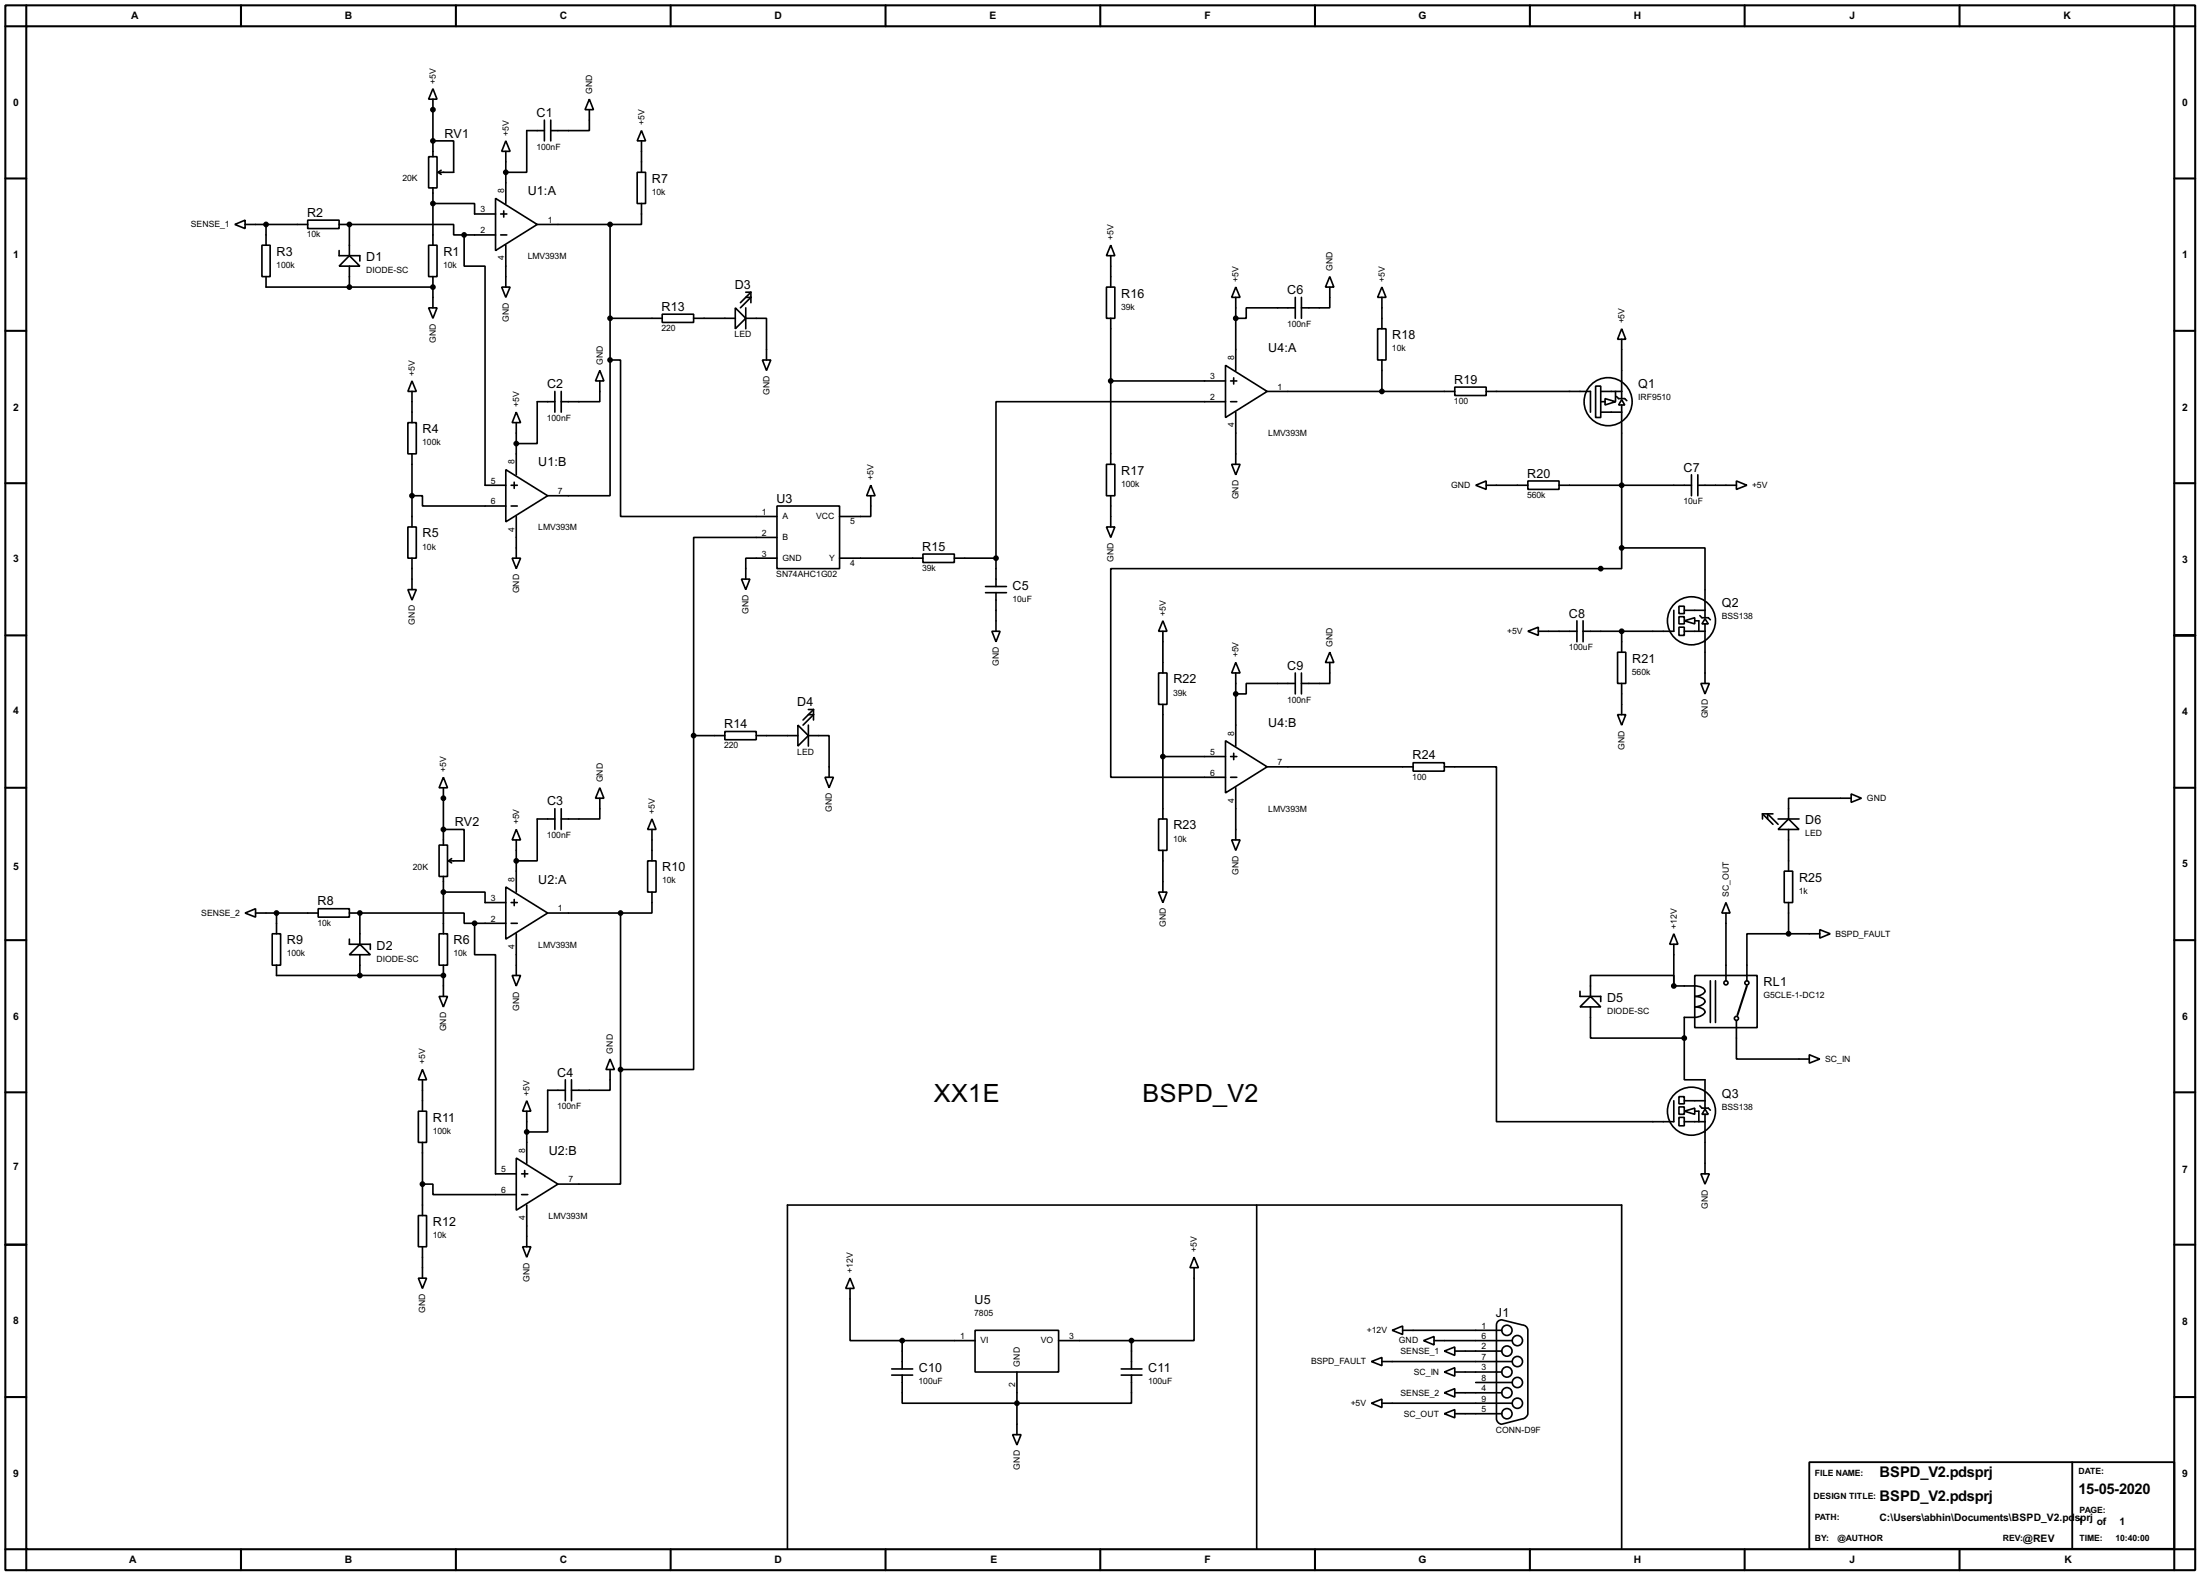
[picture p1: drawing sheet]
<svg xmlns="http://www.w3.org/2000/svg" width="536mm" height="383mm" viewBox="0 0 536 383" stroke-linecap="round" stroke-linejoin="round" font-family="sans-serif">
<g fill="none" stroke="#000" stroke-width=".5">
<path d="M1.3 1.3h533.4v381h-533.4zM6.4 6.4h523.2v370.8h-523.2zM6.4 1.3v5.1h-5.1M58.7 1.3v5.1M111.1 1.3v5.1M163.4 1.3v5.1M215.7 1.3v5.1M268 1.3v5.1M320.3 1.3v5.1M372.7 1.3v5.1M425 1.3v5.1M477.3 1.3v5.1"/>
<path d="M529.6 1.3v5.1h5.1M1.3 43.5h5.1M529.6 43.5h5.1M1.3 80.6h5.1M529.6 80.6h5.1M1.3 117.7h5.1M529.6 117.7h5.1M1.3 154.7h5.1M529.6 154.7h5.1M1.3 191.8h5.1M529.6 191.8h5.1M1.3 228.9h5.1"/>
<path d="M529.6 228.9h5.1M425.5 240.1l-2.3 7.1M1.3 266h5.1M529.6 266h5.1M1.3 303.1h5.1M529.6 303.1h5.1M1.3 340.2h5.1M529.6 340.2h5.1M1.3 377.2h5.1v5.1M58.7 377.2v5.1M111.1 377.2v5.1M163.4 377.2v5.1"/>
<path d="M215.7 377.2v5.1M268 377.2v5.1M320.3 377.2v5.1M372.7 377.2v5.1M425 377.2v5.1M477.3 377.2v5.1M534.7 377.2h-5.1v5.1"/>
</g>
<path d="M440.7 356h88.9v21.1h-88.9zM504.8 356v21.1" fill="none" stroke="#000" stroke-width=".45"/>
<g fill="none" stroke="#000" stroke-width=".4">
<path d="M104.4 38.2h2.1v7.6h-2.1zM105.5 21.6l1 2.6h-2.1zM105.5 34.3h5v7.7h-3.8M105.5 24.2v14M123.2 34.3l1.1 2.6h-2.1zM123.2 36.9v12.7M132.6 31.8h-4.3v10.2h-5.1M132.6 29.3v5M134.2 29.3v5M143.6 24.2l1 2.5h-2.1zM143.6 26.7v5.1h-9.4M156.3 31.8l1 2.5h-2.1z"/>
<path d="M156.3 34.3v7.7M57.2 54.7l2.5-1.1v2.1zM59.7 54.7h15.3M63.8 59.7h2v7.7h-2zM64.8 54.7v5M75 53.6h7.6v2.1h-7.6zM82.6 54.7h2.5M85.1 54.7h25.4v2.5h2.6M85.1 54.7v7.6M104.4 59.7h2.1v7.7h-2.1zM105.5 49.6h10.1v2.5h5.1M105.5 45.8v13.9"/>
<path d="M106.7 42l.8 .5M107.5 41.5l-.8 .5M113.1 57.2v7.6h5.1v53.4h5M113.1 57.2h7.6M120.7 48.3l10.2 6.4-10.2 6.3zM122 57.2h1.5M122 52.1h1.5M122.7 51.4v1.5M123.2 59.7v10.2M130.9 54.7h17.7M148.6 54.7v33M155.2 42h2.1v7.6h-2.1z"/>
<path d="M156.3 49.6v5.1h-7.7M270.6 59.7l1 2.6h-2.1zM64.8 67.4v2.5h40.7M82.6 61v1.3h5.1v1.3M85.1 62.3l2.6 2.5h-5.1zM85.1 64.8v5.1M104.4 75h2.1l-1 2.5zM105.5 67.4v7.6M122.2 69.9h2.1l-1.1 2.5zM148.6 77.5h12.7M161.3 76.5h7.7v2h-7.7zM169 77.5h10.1"/>
<path d="M179.1 75l2.6 2.5-2.6 2.6zM181.7 77.5h5v10.2M181.7 75v5.1M181.7 72.4h1.2l-2.5 2.6M181.7 71.2h1.2M182.9 71.2l-2.5 2.5M182.9 71.2v2.5M269.5 69.9h2.1v7.6h-2.1zM270.6 62.3v7.6M270.6 77.5v35.6M301 69.9l1.1 2.5h-2.1zM301 72.4v17.8"/>
<path d="M315.5 75h-11.9v2.5h-2.6M315.5 72.4v5.1M317 72.4v5.1M323.9 67.4l1 2.5h-2zM323.9 69.9v5.1h-6.9M336.6 69.9l1 2.5h-2zM336.6 72.4v7.7M100.4 92.8l1 2.5h-2zM100.4 95.3v7.6M135.2 97.8h-4.3v10.2h-5.1M135.2 95.3v5.1M136.7 95.3v5.1"/>
<path d="M146.1 90.2l1 2.6h-2zM146.1 92.8v5h-9.4M148.6 87.7v33h-15.2M148.6 87.7h2.6v38.1h38.1M185.7 87.7h2.1l-1.1 2.5zM270.6 92.8h27.9M298.5 89l10.2 6.3-10.2 6.4zM298.5 97.8h-55.9v38.1M299.8 92.8h1.5M299.8 97.8h1.5M300.5 92v1.5M308.7 95.3h45.7"/>
<path d="M335.6 80.1h2v7.6h-2zM336.6 87.7v7.6M354.4 94.3h7.6v2h-7.6zM362 95.3h25.4v5.1M388.7 94h1.2v7.7h-1.2zM389.9 95.3h5.1M389.9 97.8h1.1M391 97.1l2.5 .7-2.5 .8zM393.5 95.3v2.5M393.8 96.6l.5 .5h1.5l.5 .5M395 97.3l.8 1.3h-1.5zM395 80.1l1 2.5h-2z"/>
<path d="M395 82.6v14.5M395 98.6v4.1M99.4 102.9h2v7.6h-2zM100.4 110.5v17.8M123.2 114.4l10.2 6.3-10.2 6.4zM124.5 118.2h1.5M125.3 117.4v1.5M125.8 100.4l1 2.5h-2zM125.8 102.9v12.7M212.1 118.2l1.1 2.5h-2.1zM269.5 113.1h2.1v7.6h-2.1zM300 113.1h2.1l-1.1 2.5z"/>
<path d="M301 100.4v12.7M359.5 118.2l2.5-1.1v2.1zM362 118.2h10.2M372.2 117.1h7.6v2.1h-7.6zM379.8 118.2h32.2M389.9 100.4h5.1M395 102.9v30.5M412 115.6v5.1M413.6 118.2h9.4M413.6 115.6v5.1M423 117.1l2.5 1.1-2.5 1zM99.4 128.3h2v7.6h-2z"/>
<path d="M100.4 120.7h2.5v2.5h20.3M100.4 135.9v7.7M124.5 123.2h1.5M124.8 135.9h2l-1 2.6zM125.8 125.8v10.1M189.3 123.2h15.2v15.3h-15.2zM189.3 135.9h-7.6v5.1M189.3 130.9h-20.3v48.2M204.5 135.9h20.3M212.1 120.7v5.1h-7.6M224.8 134.9h7.7v2.1h-7.7zM232.5 135.9h10.1"/>
<path d="M242.6 135.9v6.9M269.5 128.3h2.1l-1 2.6zM270.6 120.7v7.6M395 133.4v5.1h-124.4v50.8h27.9M395 133.4h20.3v12.7M99.4 143.6h2l-1 2.5zM180.6 141h2.1l-1 2.6zM240.1 144.3h5.1M240.1 142.8h5.1M241.6 153.7h2l-1 2.6zM242.6 144.3v9.4M283.3 151.2l1 2.5h-2.1z"/>
<path d="M283.3 153.7v10.2M323.9 158.8l1 2.5h-2zM372.2 153.7l2.5-1v2zM374.7 153.7h9.4M384.1 151.2v5.1M385.6 151.2v5.1M394 158.8h2v7.6h-2zM395 153.7v5.1M407.7 148.6v5.1h-22.1M409 147.6h1.3v1.8h-1.3zM409 152.7h1.3v2h-1.3zM409 150.2h1.3v1.7h-1.3z"/>
<path d="M410.3 151.2l2.5-.8v1.5zM410.3 153.7h5M410.3 148.6h5M412.8 151.2h1v2.5M414.1 149.9l.5 .5h1.5l.5 .5M415.3 150.7l.8 1.2h-1.5zM415.3 146.4v4M415.3 151.9v14.5M169 179.1v81.3h-17.8M169 179.1h7.6M176.6 178.1h7.6v2h-7.6zM184.2 179.1h10.2"/>
<path d="M194.4 176.6l2.5 2.5-2.5 2.6zM196.9 179.1h5.1v10.2M196.9 176.6v5.1M196.9 174h1.3l-2.6 2.6M196.9 172.8h1.3M198.2 172.8l-2.6 2.5M198.2 172.8v2.5M282.2 163.9h2.1v7.6h-2.1zM283.3 171.5v27.9M301 161.3l1.1 2.6h-2.1zM301 163.9v17.8M315.5 166.4h-11.9v2.6h-2.6"/>
<path d="M315.5 163.9v5.1M317 163.9v5.1M323.9 161.3v5.1h-6.9M394 174h2l-1 2.6zM395 166.4v7.6M414.3 166.4h2.1l-1.1 2.6zM108 189.3l1 2.5h-2zM108 191.8v14M135.2 199.4h-4.3v10.2h-5.1M135.2 196.9v5.1M136.7 196.9v5.1M146.1 191.8l1 2.6h-2z"/>
<path d="M146.1 194.4v5h-9.4M158.8 199.4l1 2.6h-2zM201 189.3h2l-1 2.5zM282.2 199.4h2.1v7.7h-2.1zM283.3 184.2h15.2M298.5 180.4l10.2 6.3-10.2 6.4zM299.8 184.2h1.5M299.8 189.3h1.5M300.5 183.4v1.6M301 191.8v12.7M308.7 186.7h35.5M344.2 185.7h7.6v2.1h-7.6z"/>
<path d="M351.8 186.7h12.7v86.4h43.2v-5.1M429.3 198.2l2.6 2.5M429.3 198.2v1.2M429.3 198.2h2.6M430.6 199.4v-1.2l2.5 2.5M433.1 199.4h5.1M435.7 199.4l2.5 2.6h-5.1zM450.9 193.3l2.5 1.1-2.5 1zM450.9 194.4h-15.2v5M107 205.8h2v7.6h-2zM108 217.2h10.2v2.6h5M108 202h5.1v7.6h-3.8"/>
<path d="M108 213.4v14M109.3 209.6l.7 .5M110 209.1l-.7 .5M123.2 216l10.2 6.3-10.2 6.4zM124.5 219.8h1.5M125.3 219v1.5M125.8 202l1 2.5h-2zM125.8 204.5v12.7M157.8 209.6h2v7.6h-2zM158.8 217.2v5.1h-7.6M158.8 202v7.6M282.2 217.2h2.1l-1 2.6z"/>
<path d="M283.3 207.1v10.1M300 204.5h2.1l-1.1 2.6zM420.4 219.8l1 2.5h-2zM434.6 212.1h2.1v7.7h-2.1zM435.7 202v10.1M435.7 219.8v7.6M59.7 222.3l2.6-1v2zM62.3 222.3h15.2M66.3 227.4h2.1v7.6h-2.1zM67.4 235v2.5h40.6M67.4 222.3v5.1M77.5 221.3h7.6v2h-7.6z"/>
<path d="M85.1 228.7v1.2h5.1v1.3M85.1 222.3h2.6M87.7 229.9l2.5 2.6h-5.1zM87.7 222.3h25.4v2.5h2.5M87.7 222.3v7.6M87.7 232.5v5M107 227.4h2v7.6h-2zM108 235v7.6M115.6 224.8v7.7h5.1v53.3h5.1M115.6 224.8h7.6M124.5 224.8h1.5M124.8 237.5h2l-1 2.6z"/>
<path d="M125.8 227.4v10.1M133.4 222.3h17.8M151.2 222.3v38.1M407.7 227.4l1 2.5h-2zM407.7 229.9v10.2M412.8 237.5h15.2v12.7h-15.2zM416.6 238.8v10.2M417.9 238.8v10.2M420.4 222.3v16.5M435.7 227.4h-10.2v11.4M435.7 227.4h7.6M443.3 226.4l2.5 1-2.5 1z"/>
<path d="M107 242.6h2l-1 2.6zM148.6 257.9l1.1 2.5h-2.1zM384.9 241.4v1.2h5v1.3M387.4 242.6l2.5 2.6h-5zM387.4 245.2v7.6h22.9M407.7 240.1v-2.6h-20.3v5.1M407.7 240.1h5.7a1.98 1.98 0 0 1 1.9 1.3 2.65 2.65 0 0 1-2.5 1.2h.6a2.01 2.01 0 0 1 1.9 1.3 2.58 2.58 0 0 1-2.5 1.3h.6a2.01 2.01 0 0 1 1.9 1.2 2.66 2.66 0 0 1-2.5 1.3h-2.5v5.1M410.3 252.8v10.1h5v2.6M423 248.5v9.4h17.7M440.7 256.8l2.6 1.1-2.6 1zM101.9 270.6h2v7.6h-2zM102.9 260.4l1 2.5h-2z"/>
<path d="M102.9 262.9v7.7M102.9 278.2v17.8M128.3 268l1 2.6h-2zM128.3 270.6v12.7M137.7 265.5h-4.3v10.1h-5.1M137.7 262.9v5.1M139.2 262.9v5.1M148.6 260.4v5.1h-9.4M151.2 260.4v27.9h-15.3M409 267h1.3v1.8h-1.3zM409 272.1h1.3v2h-1.3zM409 269.5h1.3v1.8h-1.3z"/>
<path d="M410.3 270.6l2.5-.8v1.5zM410.3 273.1h5M410.3 268h5M412.8 270.6h1v2.5M414.1 269.3l.5 .5h1.5l.5 .5M415.3 270.1l.8 1.2h-1.5zM415.3 265.7v4.1M415.3 271.3v14.5M101.9 296h2v7.6h-2zM102.9 288.3h2.6v2.6h20.3M125.8 282l10.1 6.3-10.1 6.4zM127.1 290.9h1.5"/>
<path d="M127.1 285.8h1.5M127.8 285v1.6M128.3 293.4v10.2M306.1 293.4v83.8M414.3 285.8h2.1l-1.1 2.5zM101.9 311.2h2l-1 2.5zM102.9 303.6v7.6M127.3 303.6h2l-1 2.5zM207.1 311.2l1 2.5h-2.1zM207.1 313.7v12.7h12.7M290.9 306.1l1 2.6h-2zM290.9 308.7v17.7h-15.3"/>
<path d="M217.2 334.8h5.1M217.2 333.3h5.1M219.8 334.8v6.9h55.8v-6.9M219.8 326.4v6.9M219.8 326.4h17.7M237.5 323.9h20.4v10.2h-20.4zM247.7 334.1v15.2M257.9 326.4h17.7M273.1 334.8h5.1M273.1 333.3h5.1M275.6 326.4v6.9M334.1 331.5l2.5-1v2z"/>
<path d="M336.6 331.5h31.8M339.1 323.9l2.6-1v2zM341.7 323.9h24.1M346.8 326.4l2.5-1v2.1zM349.3 326.4h19.1M351.8 329l2.6-1v2zM351.8 334.1l2.6-1.1v2.1zM351.8 339.1l2.6-1v2.1zM354.4 329h11.4M354.4 334.1h11.4M354.4 339.1h11.4M359.5 336.6h8.9"/>
<path d="M364.7 321.8l.7-.4h.4l5.1 1.2a1.36 1.36 0 0 1 1.3 1.3v20.3a1.58 1.58 0 0 1-1.3 1.3l-5.1 1.3a1.38 1.38 0 0 1-1.3-1.3v-22.9zM246.7 349.3h2l-1 2.5zM334.1 341.7l2.5-1v2zM336.6 341.7h31.8M351.8 344.2l2.6-1v2zM354.4 344.2h11.4M191.8 377.2v-83.8h203.2v83.8"/>
<circle cx="391.7" cy="97.8" r="5.9"/>
<circle cx="412" cy="151.2" r="5.9"/>
<circle cx="420.4" cy="239.3" r=".5"/>
<circle cx="425.5" cy="239.3" r=".5"/>
<circle cx="422.9" cy="248" r=".5"/>
<circle cx="412" cy="270.6" r="5.9"/>
<circle cx="367" cy="329" r="1.25"/>
<circle cx="367" cy="323.9" r="1.25"/>
<circle cx="367" cy="334.1" r="1.25"/>
<circle cx="367" cy="339.1" r="1.25"/>
<circle cx="369.6" cy="326.4" r="1.25"/>
<circle cx="369.6" cy="336.6" r="1.25"/>
<circle cx="369.6" cy="331.5" r="1.25"/>
<circle cx="367" cy="344.2" r="1.25"/>
<circle cx="369.6" cy="341.7" r="1.25"/>
</g>
<g fill="#000">
<circle cx="105.5" cy="34.3" r=".2"/>
<circle cx="105.5" cy="26.7" r=".2"/>
<circle cx="85.1" cy="54.7" r=".2"/>
<circle cx="105.5" cy="49.6" r=".2"/>
<circle cx="105.5" cy="69.9" r=".2"/>
<circle cx="108" cy="194.4" r=".2"/>
<circle cx="108" cy="217.2" r=".2"/>
<circle cx="108" cy="202" r=".2"/>
<circle cx="87.7" cy="222.3" r=".2"/>
<circle cx="108" cy="237.5" r=".2"/>
</g>
<g fill="#000" stroke="#000" stroke-width=".4">
<circle cx="105.4" cy="26.7" r=".5"/>
<circle cx="105.4" cy="34.3" r=".5"/>
<circle cx="64.8" cy="54.7" r=".5"/>
<circle cx="85.1" cy="54.7" r=".5"/>
<circle cx="105.4" cy="49.6" r=".5"/>
<circle cx="113" cy="57.2" r=".5"/>
<circle cx="123.2" cy="42" r=".5"/>
<circle cx="148.6" cy="54.7" r=".5"/>
<circle cx="85.1" cy="69.9" r=".5"/>
<circle cx="105.4" cy="69.9" r=".5"/>
<circle cx="148.6" cy="77.5" r=".5"/>
<circle cx="301" cy="77.5" r=".5"/>
<circle cx="148.6" cy="87.7" r=".5"/>
<circle cx="270.5" cy="92.8" r=".5"/>
<circle cx="336.6" cy="95.3" r=".5"/>
<circle cx="125.7" cy="108" r=".5"/>
<circle cx="395" cy="118.2" r=".5"/>
<circle cx="100.3" cy="120.7" r=".5"/>
<circle cx="242.6" cy="135.9" r=".5"/>
<circle cx="389.9" cy="138.5" r=".5"/>
<circle cx="395" cy="133.4" r=".5"/>
<circle cx="395" cy="153.7" r=".5"/>
<circle cx="168.9" cy="179.1" r=".5"/>
<circle cx="301" cy="169" r=".5"/>
<circle cx="108" cy="194.4" r=".5"/>
<circle cx="283.2" cy="184.2" r=".5"/>
<circle cx="108" cy="202" r=".5"/>
<circle cx="108" cy="217.2" r=".5"/>
<circle cx="125.7" cy="209.6" r=".5"/>
<circle cx="67.3" cy="222.3" r=".5"/>
<circle cx="87.6" cy="237.5" r=".5"/>
<circle cx="87.6" cy="222.3" r=".5"/>
<circle cx="108" cy="237.5" r=".5"/>
<circle cx="115.6" cy="224.8" r=".5"/>
<circle cx="151.1" cy="222.3" r=".5"/>
<circle cx="435.6" cy="227.4" r=".5"/>
<circle cx="407.7" cy="240.1" r=".5"/>
<circle cx="410.2" cy="252.8" r=".5"/>
<circle cx="128.3" cy="275.6" r=".5"/>
<circle cx="151.1" cy="260.4" r=".5"/>
<circle cx="102.9" cy="288.3" r=".5"/>
<circle cx="219.7" cy="326.4" r=".5"/>
<circle cx="275.6" cy="326.4" r=".5"/>
<circle cx="247.7" cy="341.7" r=".5"/>
</g>
<g font-size="6.9">
<text x="227.5" y="268.4">XX1E</text>
<text x="278.3" y="268.4">BSPD_V2</text>
</g>
<g font-size="4">
<text x="457.8" y="359.6">BSPD_V2.pdsprj</text>
<text x="457.8" y="365.4">BSPD_V2.pdsprj</text>
<text x="506.3" y="363.7">15-05-2020</text>
</g>
<g font-size="3.4">
<text x="130.7" y="28.5">C1</text>
<text x="108.3" y="33.5">RV1</text>
<text x="128.6" y="47.5">U1:A</text>
<text x="158.8" y="44.5">R7</text>
<text x="74.8" y="52.8">R2</text>
<text x="67.4" y="62.2">R3</text>
<text x="89.2" y="63.5">D1</text>
<text x="108" y="62.2">R1</text>
<text x="179" y="70.4">D3</text>
<text x="313.6" y="71.6">C6</text>
<text x="161.2" y="75.7">R13</text>
<text x="273.1" y="72.5">R16</text>
<text x="339.1" y="82.6">R18</text>
<text x="308.9" y="85.6">U4:A</text>
<text x="133.3" y="94.5">C2</text>
<text x="354.2" y="93.5">R19</text>
<text x="399.1" y="94.5">Q1</text>
<text x="102.9" y="105.5">R4</text>
<text x="131.1" y="113.6">U1:B</text>
<text x="273.1" y="115.6">R17</text>
<text x="372" y="116.3">R20</text>
<text x="410.1" y="114.8">C7</text>
<text x="189.1" y="122.4">U3</text>
<text x="102.9" y="130.9">R5</text>
<text x="224.7" y="134.1">R15</text>
<text x="246.7" y="143.6">C5</text>
<text x="419.4" y="147.9">Q2</text>
<text x="382.2" y="150.3">C8</text>
<text x="397.6" y="161.4">R21</text>
<text x="285.8" y="166.4">R22</text>
<text x="313.6" y="163">C9</text>
<text x="194.2" y="172">D4</text>
<text x="176.4" y="177.3">R14</text>
<text x="308.9" y="177.1">U4:B</text>
<text x="344.1" y="184.9">R24</text>
<text x="133.3" y="196.1">C3</text>
<text x="110.8" y="201.2">RV2</text>
<text x="285.8" y="202">R23</text>
<text x="439.7" y="200.7">D6</text>
<text x="131.1" y="215.2">U2:A</text>
<text x="161.3" y="212.2">R10</text>
<text x="438.2" y="214.7">R25</text>
<text x="77.4" y="220.5">R8</text>
<text x="69.9" y="229.9">R9</text>
<text x="91.7" y="231.2">D2</text>
<text x="110.5" y="229.9">R6</text>
<text x="391.5" y="243.9">D5</text>
<text x="429.6" y="240.1">RL1</text>
<text x="135.8" y="262.1">C4</text>
<text x="419.4" y="267.3">Q3</text>
<text x="105.5" y="273.1">R11</text>
<text x="133.7" y="281.2">U2:B</text>
<text x="105.5" y="298.5">R12</text>
<text x="237.4" y="317.6">U5</text>
<text x="364.4" y="320.6">J1</text>
<text x="223.8" y="334.1">C10</text>
<text x="279.7" y="334.1">C11</text>
</g>
<g font-size="2.8">
<text x="31.9" y="4.7">A</text>
<text x="84" y="4.7">B</text>
<text x="136.3" y="4.7">C</text>
<text x="188.6" y="4.7">D</text>
<text x="241" y="4.7">E</text>
<text x="293.4" y="4.7">F</text>
<text x="345.5" y="4.7">G</text>
<text x="397.9" y="4.7">H</text>
<text x="450.5" y="4.7">J</text>
<text x="502.6" y="4.7">K</text>
<text x="3.2" y="25.8">0</text>
<text x="531.5" y="25.8">0</text>
<text x="3.2" y="62.8">1</text>
<text x="531.5" y="62.8">1</text>
<text x="3.2" y="100">2</text>
<text x="531.5" y="100">2</text>
<text x="3.2" y="136.8">3</text>
<text x="531.5" y="137">3</text>
<text x="3.2" y="173.9">4</text>
<text x="531.5" y="174.1">4</text>
<text x="3.2" y="211.7">5</text>
<text x="531.5" y="211.2">5</text>
<text x="3.2" y="248.3">6</text>
<text x="531.5" y="248.3">6</text>
<text x="3.2" y="284.9">7</text>
<text x="531.5" y="285.6">7</text>
<text x="3.2" y="322.5">8</text>
<text x="531.5" y="322.7">8</text>
<text x="3.2" y="359.6">9</text>
<text x="531.5" y="359.6">9</text>
<text x="457.8" y="370.3">C:\Users\abhin\Documents\BSPD_V2.pd</text>
<text x="505.4" y="370.3">sprj</text>
<text x="506.1" y="371.4">1</text>
<text x="510.7" y="371.4">of</text>
<text x="516.3" y="371.4">1</text>
<text x="492.8" y="375.4">@REV</text>
<text x="31.4" y="380.6">A</text>
<text x="84" y="380.6">B</text>
<text x="136.3" y="380.6">C</text>
<text x="188.6" y="380.6">D</text>
<text x="241.3" y="380.6">E</text>
<text x="293.4" y="380.6">F</text>
<text x="345.5" y="380.6">G</text>
<text x="397.9" y="380.6">H</text>
<text x="450.5" y="380.6">J</text>
<text x="502.8" y="380.6">K</text>
</g>
<g font-size="2.4">
<text x="106.2" y="20.4" transform="rotate(-90 106.2 20.4)">+5V</text>
<text x="144.3" y="22.9" transform="rotate(-90 144.3 22.9)">GND</text>
<text x="123.9" y="33.1" transform="rotate(-90 123.9 33.1)">+5V</text>
<text x="157" y="30.5" transform="rotate(-90 157 30.5)">+5V</text>
<text x="130.7" y="36.4">100nF</text>
<text x="98" y="44.1">20K</text>
<text x="122.8" y="47" transform="rotate(-90 122.8 47)">8</text>
<text x="158.8" y="47.4">10k</text>
<text x="117" y="51.7">3</text>
<text x="46.5" y="55.4">SENSE_1</text>
<text x="74.8" y="57.8">10k</text>
<text x="117" y="56.8">2</text>
<text x="133.4" y="54.3">1</text>
<text x="271.3" y="58.4" transform="rotate(-90 271.3 58.4)">+5V</text>
<text x="67.3" y="65.3">100k</text>
<text x="107.9" y="65.3">10k</text>
<text x="122.8" y="63.4" transform="rotate(-90 122.8 63.4)">4</text>
<text x="128.5" y="63.1">LMV393M</text>
<text x="89.2" y="66.5">DIODE-SC</text>
<text x="301.7" y="68.6" transform="rotate(-90 301.7 68.6)">+5V</text>
<text x="324.6" y="66" transform="rotate(-90 324.6 66)">GND</text>
<text x="337.3" y="68.6" transform="rotate(-90 337.3 68.6)">+5V</text>
<text x="273.1" y="75.4">39k</text>
<text x="106.2" y="83.5" transform="rotate(-90 106.2 83.5)">GND</text>
<text x="123.9" y="78.4" transform="rotate(-90 123.9 78.4)">GND</text>
<text x="161.1" y="80.6">220</text>
<text x="178.9" y="82.2">LED</text>
<text x="313.5" y="79.6">100nF</text>
<text x="395.7" y="78.8" transform="rotate(-90 395.7 78.8)">+5V</text>
<text x="146.8" y="88.9" transform="rotate(-90 146.8 88.9)">GND</text>
<text x="300.6" y="87.7" transform="rotate(-90 300.6 87.7)">8</text>
<text x="339.1" y="85.6">10k</text>
<text x="101.1" y="91.5" transform="rotate(-90 101.1 91.5)">+5V</text>
<text x="294.8" y="92.4">3</text>
<text x="311.2" y="94.9">1</text>
<text x="126.5" y="99.1" transform="rotate(-90 126.5 99.1)">+5V</text>
<text x="187.4" y="96.2" transform="rotate(-90 187.4 96.2)">GND</text>
<text x="294.8" y="97.4">2</text>
<text x="354.2" y="98.4">100</text>
<text x="399" y="97.5">IRF9510</text>
<text x="133.2" y="102.4">100nF</text>
<text x="300.6" y="104.1" transform="rotate(-90 300.6 104.1)">4</text>
<text x="308.9" y="106.3">LMV393M</text>
<text x="102.9" y="108.4">100k</text>
<text x="125.4" y="113" transform="rotate(-90 125.4 113)">8</text>
<text x="119.6" y="117.8">5</text>
<text x="212.8" y="116.8" transform="rotate(-90 212.8 116.8)">+5V</text>
<text x="273.1" y="118.5">100k</text>
<text x="353.4" y="118.9">GND</text>
<text x="426.8" y="118.9">+5V</text>
<text x="119.6" y="122.8">6</text>
<text x="135.9" y="120.3">7</text>
<text x="185.6" y="125.4">1</text>
<text x="301.7" y="121.6" transform="rotate(-90 301.7 121.6)">GND</text>
<text x="372" y="121.3">560k</text>
<text x="410.1" y="122.8">10uF</text>
<text x="125.4" y="129.5" transform="rotate(-90 125.4 129.5)">4</text>
<text x="131.1" y="129.1">LMV393M</text>
<text x="185.6" y="130.5">2</text>
<text x="190.6" y="126.4">A</text>
<text x="190.6" y="131.6">B</text>
<text x="198.8" y="126.4">VCC</text>
<text x="207.1" y="127.7">5</text>
<text x="102.9" y="133.8">10k</text>
<text x="185.6" y="135.5">3</text>
<text x="190.6" y="136.6">GND</text>
<text x="201.9" y="136.6">Y</text>
<text x="207.1" y="137.8">4</text>
<text x="271.3" y="136.8" transform="rotate(-90 271.3 136.8)">GND</text>
<text x="189.1" y="140.5">SN74AHC1G02</text>
<text x="224.6" y="139">39k</text>
<text x="126.5" y="144.5" transform="rotate(-90 126.5 144.5)">GND</text>
<text x="182.4" y="149.5" transform="rotate(-90 182.4 149.5)">GND</text>
<text x="246.6" y="146.5">10uF</text>
<text x="284" y="149.9" transform="rotate(-90 284 149.9)">+5V</text>
<text x="101.1" y="152.1" transform="rotate(-90 101.1 152.1)">GND</text>
<text x="367.1" y="154.4">+5V</text>
<text x="419.4" y="150.8">BSS138</text>
<text x="301.7" y="160.1" transform="rotate(-90 301.7 160.1)">+5V</text>
<text x="324.6" y="157.5" transform="rotate(-90 324.6 157.5)">GND</text>
<text x="382.1" y="158.4">100uF</text>
<text x="243.3" y="162.2" transform="rotate(-90 243.3 162.2)">GND</text>
<text x="397.5" y="164.3">560k</text>
<text x="285.8" y="169.3">39k</text>
<text x="313.5" y="171.1">100nF</text>
<text x="300.6" y="179.1" transform="rotate(-90 300.6 179.1)">8</text>
<text x="416" y="174.9" transform="rotate(-90 416 174.9)">GND</text>
<text x="176.4" y="182.2">220</text>
<text x="194.2" y="183.8">LED</text>
<text x="294.8" y="183.8">5</text>
<text x="395.7" y="182.6" transform="rotate(-90 395.7 182.6)">GND</text>
<text x="108.7" y="188" transform="rotate(-90 108.7 188)">+5V</text>
<text x="146.8" y="190.5" transform="rotate(-90 146.8 190.5)">GND</text>
<text x="294.8" y="188.9">6</text>
<text x="311.2" y="186.3">7</text>
<text x="344" y="189.9">100</text>
<text x="202.7" y="197.8" transform="rotate(-90 202.7 197.8)">GND</text>
<text x="300.6" y="195.5" transform="rotate(-90 300.6 195.5)">4</text>
<text x="308.9" y="197.7">LMV393M</text>
<text x="454.7" y="195.1">GND</text>
<text x="126.4" y="200.7" transform="rotate(-90 126.4 200.7)">+5V</text>
<text x="159.5" y="198.2" transform="rotate(-90 159.5 198.2)">+5V</text>
<text x="439.7" y="203.7">LED</text>
<text x="133.2" y="204.1">100nF</text>
<text x="285.8" y="205">10k</text>
<text x="100.6" y="211.7">20K</text>
<text x="125.4" y="214.7" transform="rotate(-90 125.4 214.7)">8</text>
<text x="161.3" y="215.1">10k</text>
<text x="301.7" y="213" transform="rotate(-90 301.7 213)">GND</text>
<text x="119.6" y="219.4">3</text>
<text x="135.9" y="221.9">1</text>
<text x="421.1" y="218.4" transform="rotate(-90 421.1 218.4)">SC_OUT</text>
<text x="438.1" y="217.7">1k</text>
<text x="49" y="223">SENSE_2</text>
<text x="77.3" y="225.4">10k</text>
<text x="119.6" y="224.4">2</text>
<text x="284" y="225.7" transform="rotate(-90 284 225.7)">GND</text>
<text x="408.4" y="226.1" transform="rotate(-90 408.4 226.1)">+12V</text>
<text x="69.9" y="232.9">100k</text>
<text x="110.5" y="232.9">10k</text>
<text x="125.3" y="231.1" transform="rotate(-90 125.3 231.1)">4</text>
<text x="131.1" y="230.8">LMV393M</text>
<text x="447.1" y="228.1">BSPD_FAULT</text>
<text x="91.7" y="234.2">DIODE-SC</text>
<text x="429.5" y="243.1">G5CLE-1-DC12</text>
<text x="108.7" y="251.1" transform="rotate(-90 108.7 251.1)">GND</text>
<text x="126.5" y="246.1" transform="rotate(-90 126.5 246.1)">GND</text>
<text x="391.4" y="246.9">DIODE-SC</text>
<text x="149.3" y="256.5" transform="rotate(-90 149.3 256.5)">GND</text>
<text x="103.6" y="259.1" transform="rotate(-90 103.6 259.1)">+5V</text>
<text x="444.6" y="258.6">SC_IN</text>
<text x="129" y="266.7" transform="rotate(-90 129 266.7)">+5V</text>
<text x="135.7" y="270.1">100nF</text>
<text x="419.4" y="270.2">BSS138</text>
<text x="105.4" y="276.1">100k</text>
<text x="127.9" y="280.7" transform="rotate(-90 127.9 280.7)">8</text>
<text x="122.1" y="285.4">5</text>
<text x="138.5" y="287.9">7</text>
<text x="122.1" y="290.5">6</text>
<text x="127.9" y="297.1" transform="rotate(-90 127.9 297.1)">4</text>
<text x="133.6" y="296.8">LMV393M</text>
<text x="416" y="294.3" transform="rotate(-90 416 294.3)">GND</text>
<text x="105.4" y="301.5">10k</text>
<text x="291.6" y="304.9" transform="rotate(-90 291.6 304.9)">+5V</text>
<text x="207.8" y="309.9" transform="rotate(-90 207.8 309.9)">+12V</text>
<text x="129" y="312.1" transform="rotate(-90 129 312.1)">GND</text>
<text x="103.6" y="319.7" transform="rotate(-90 103.6 319.7)">GND</text>
<text x="237.3" y="320.5">7805</text>
<text x="360.9" y="323.5">1</text>
<text x="233.9" y="326">1</text>
<text x="238.8" y="327.1">VI</text>
<text x="253.5" y="327.1">VO</text>
<text x="260.4" y="326">3</text>
<text x="333" y="324.6">+12V</text>
<text x="340.7" y="327.1">GND</text>
<text x="341.1" y="329.7">SENSE_1</text>
<text x="360.9" y="326">6</text>
<text x="360.9" y="328.6">2</text>
<text x="248.4" y="332.7" transform="rotate(-90 248.4 332.7)">GND</text>
<text x="319.3" y="332.2">BSPD_FAULT</text>
<text x="344.4" y="334.8">SC_IN</text>
<text x="360.9" y="331.1">7</text>
<text x="360.9" y="333.7">3</text>
<text x="223.8" y="337">100uF</text>
<text x="247.3" y="337.8" transform="rotate(-90 247.3 337.8)">2</text>
<text x="279.7" y="337">100uF</text>
<text x="341.1" y="339.8">SENSE_2</text>
<text x="360.9" y="336.2">8</text>
<text x="360.9" y="338.7">4</text>
<text x="360.9" y="341.3">9</text>
<text x="329" y="342.4">+5V</text>
<text x="341.9" y="344.9">SC_OUT</text>
<text x="360.9" y="343.8">5</text>
<text x="364.3" y="348.9">CONN-D9F</text>
<text x="248.4" y="357.8" transform="rotate(-90 248.4 357.8)">GND</text>
<text x="442" y="359.4">FILE NAME:</text>
<text x="506.3" y="358.9">DATE:</text>
<text x="441.7" y="364.9">DESIGN TITLE:</text>
<text x="442" y="370.2">PATH:</text>
<text x="506.5" y="368.3">PAGE:</text>
<text x="442" y="375.2">BY:</text>
<text x="447.6" y="375.2">@AUTHOR</text>
<text x="487.8" y="375.3">REV:</text>
<text x="506.5" y="375.3">TIME:</text>
<text x="515.3" y="375.3">10:40:00</text>
</g>
</svg>
